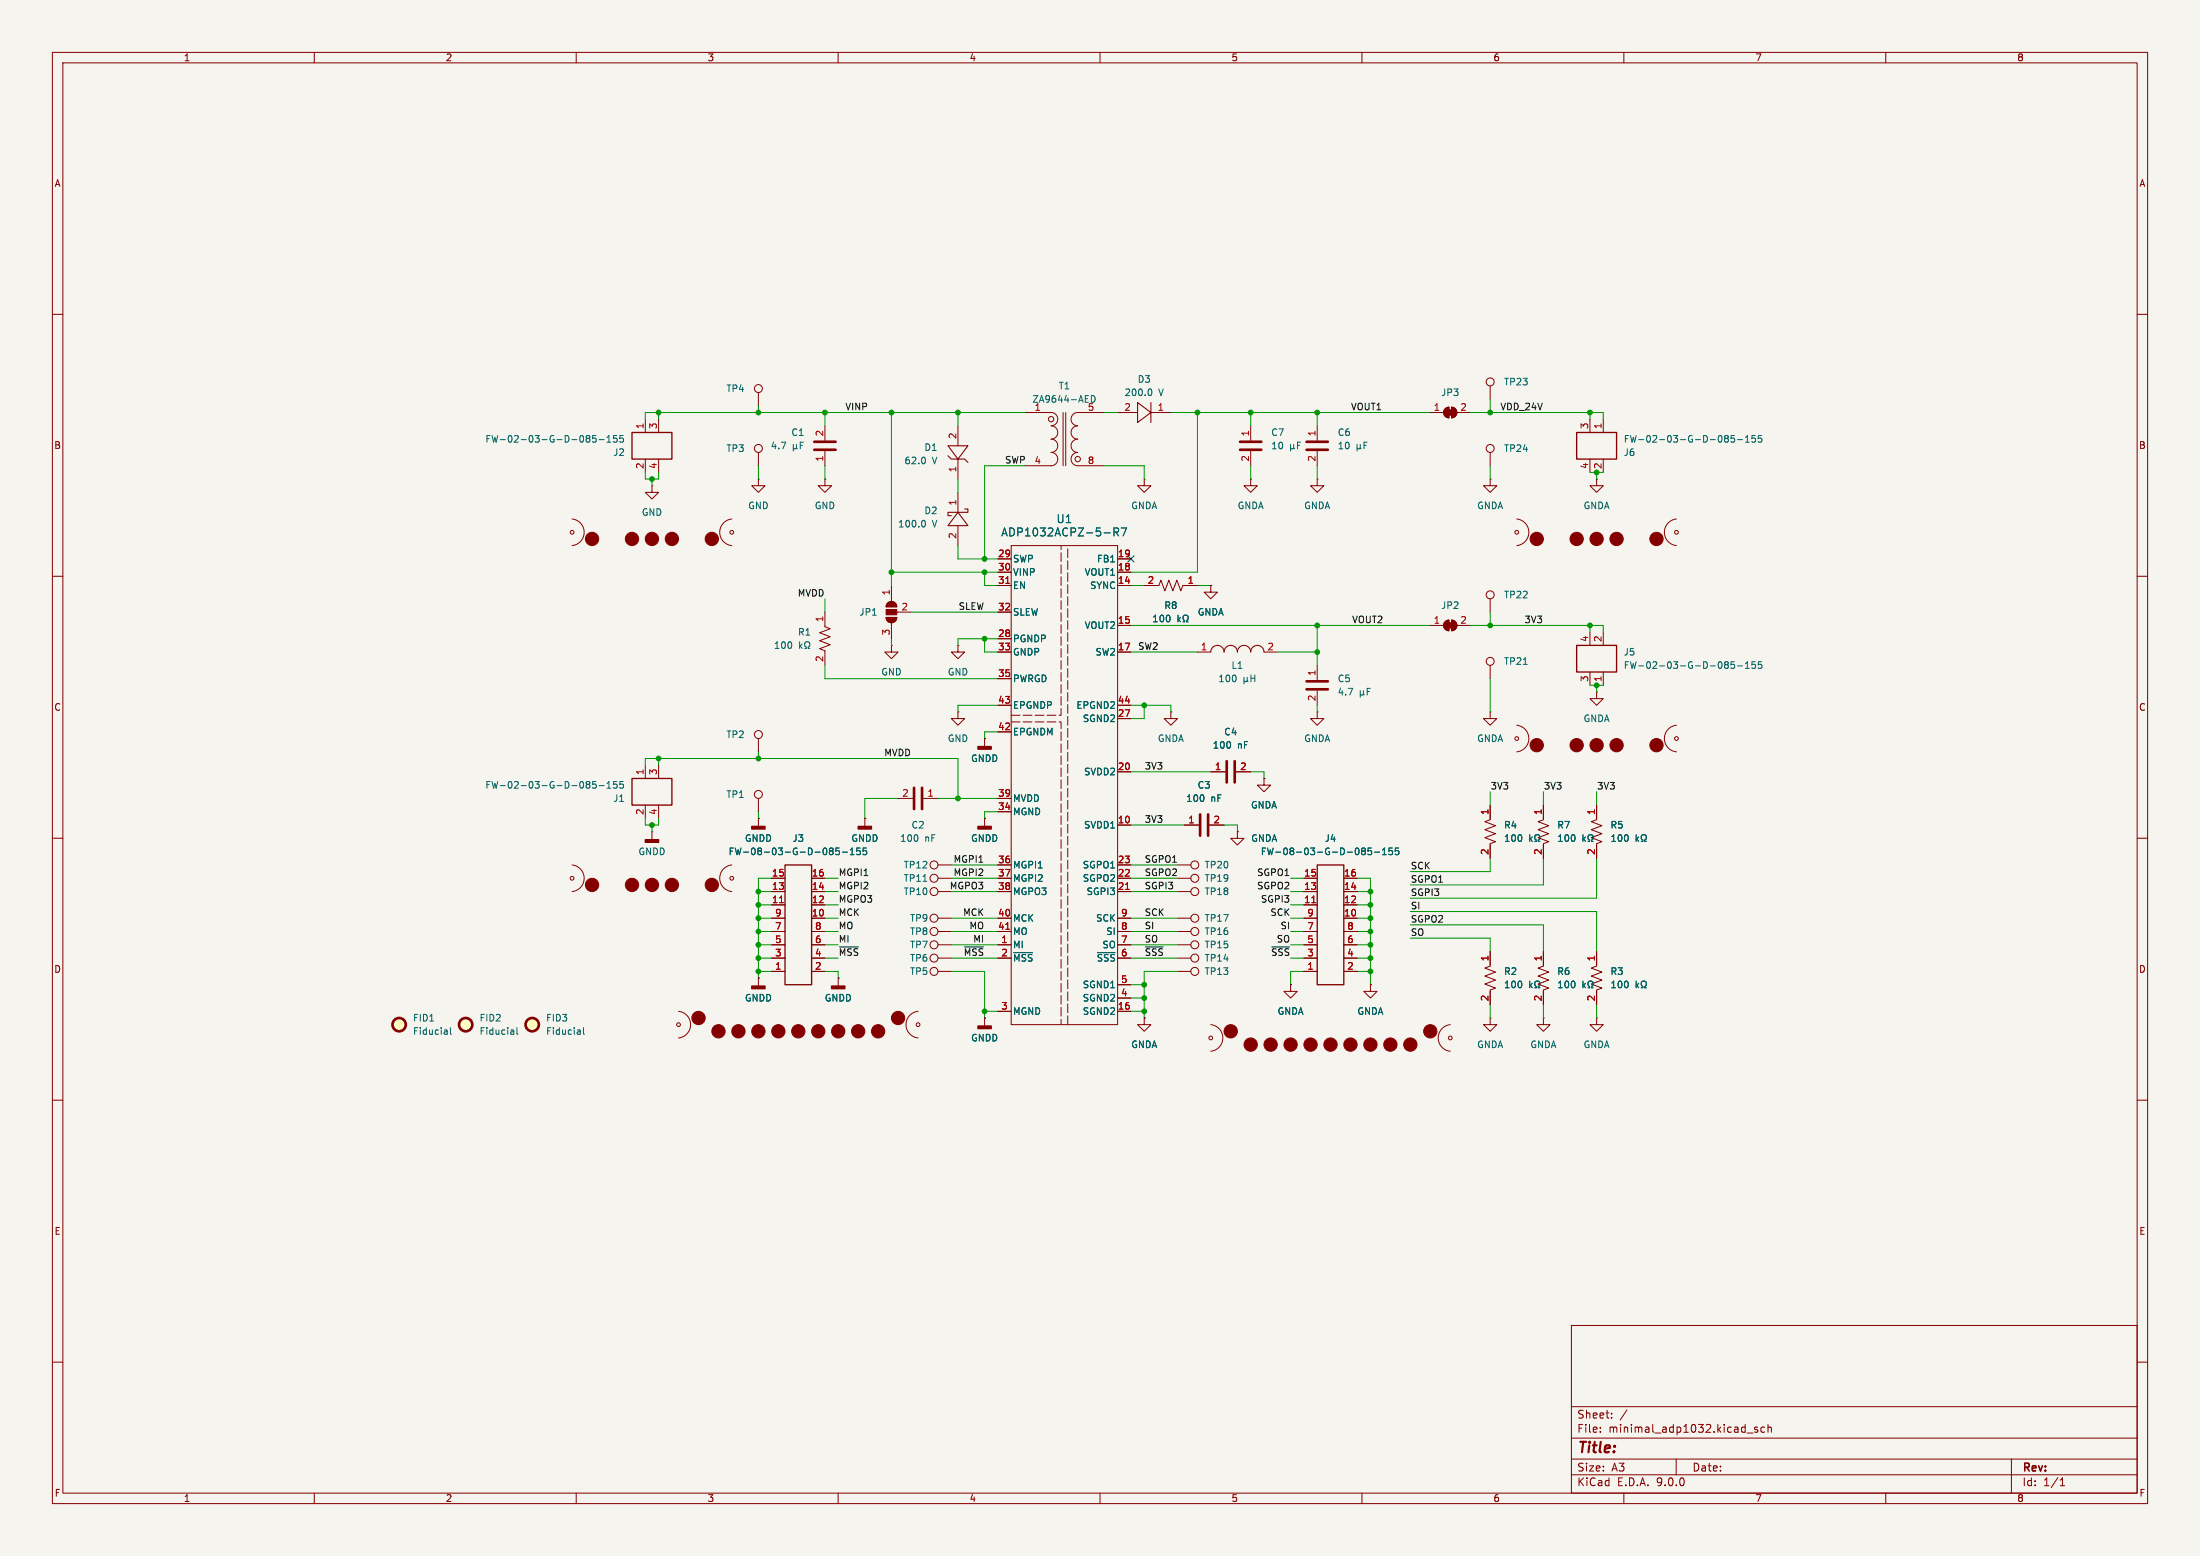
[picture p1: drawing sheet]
<svg xmlns="http://www.w3.org/2000/svg" width="420mm" height="297mm" viewBox="0 0 420 297" stroke-linecap="round" stroke-linejoin="round" font-family="sans-serif">
<path d="M0 0h420v297h-420z" fill="#f5f4ef" stroke="#f5f4ef" stroke-width=".19"/>
<g fill="none" stroke="#840000" stroke-width=".19">
<path d="M10 10h400v277h-400zM12 12h396v273h-396zM60 10v2M110 10v2M160 10v2M210 10v2M260 10v2M310 10v2M360 10v2M10 60h2M144.8 74.9v2.6M195.6 78.7h5.1a1.27 1.27 0 0 1 1.2 1.3 1.27 1.27 0 0 1-1.2 1.3 1.27 1.27 0 0 1 1.2 1.3 1.27 1.27 0 0 1-1.2 1.2 1.27 1.27 0 0 1 1.2 1.3 1.27 1.27 0 0 1-1.2 1.3 1.27 1.27 0 0 1 1.2 1.2 1.27 1.27 0 0 1-1.2 1.3h-5.1"/>
<path d="M202.9 78.7v10.2M203.5 78.7v10.2M210.8 78.7h-5.1a1.27 1.27 0 0 0-1.2 1.3 1.27 1.27 0 0 0 1.2 1.3 1.27 1.27 0 0 0-1.2 1.3 1.27 1.27 0 0 0 1.2 1.2 1.27 1.27 0 0 0-1.2 1.3 1.27 1.27 0 0 0 1.2 1.3 1.27 1.27 0 0 0-1.2 1.2 1.27 1.27 0 0 0 1.2 1.3h5.1M213.4 78.7h3.8M219.7 78.7h3.8M273 78.7h2.6M275.9 78l.7-.3v2.1a1.02 1.02 0 0 1-.9-.7 1.02 1.02 0 0 1 .2-1.1zM277.1 77.7a1.02 1.02 0 0 1 1 1 1.02 1.02 0 0 1-1 1.1zM278.1 78.7h2.6M284.5 73.7v2.5M408 60h2M109.2 99.1a2.55 2.55 0 0 1 2.3 2.5 2.55 2.55 0 0 1-2.3 2.5"/>
<path d="M123.2 80v2.6M123.2 87.6v2.6M124.5 92.7v1.3h1.2l-1.2 1.3-1.3-1.3h1.3M124.5 92.7h.1M125.7 80v2.6M125.7 87.6v2.6M139.7 99.1a2.55 2.55 0 0 0-2.3 2.5 2.55 2.55 0 0 0 2.3 2.5M144.8 91.4v1.3h1.2l-1.2 1.3-1.3-1.3h1.3M144.8 91.4h.1M144.8 86.4v2.5M157.5 91.4v1.3h1.2l-1.2 1.3-1.3-1.3h1.3M157.5 91.4h.1"/>
<path d="M157.5 81.3v2.8M157.5 86.1v2.8M182.9 81.3v3.8M182.9 87.6v3.8M182.9 94v3.8M218.4 91.4v1.3h1.3l-1.3 1.3-1.2-1.3h1.2M218.4 91.4h.1M238.8 91.4v1.3h1.2l-1.2 1.3-1.3-1.3h1.3M238.8 91.4h.1M238.8 81.3v2.8M238.8 86.1v2.8M251.5 91.4v1.3h1.2l-1.2 1.3-1.3-1.3h1.3"/>
<path d="M251.5 91.4h.1M251.5 81.3v2.8M251.5 86.1v2.8M284.5 91.4v1.3h1.2l-1.2 1.3-1.3-1.3h1.3M284.5 91.4h.1M284.5 86.4v2.5M289.6 99.1a2.55 2.55 0 0 1 2.3 2.5 2.55 2.55 0 0 1-2.3 2.5M303.5 80v2.6M303.5 87.6v2.6M304.8 91.4v1.3h1.3l-1.3 1.3-1.3-1.3h1.3M304.8 91.4h.1M306.1 80v2.6"/>
<path d="M306.1 87.6v2.6M320 99.1a2.55 2.55 0 0 0-2.3 2.5 2.55 2.55 0 0 0 2.3 2.5M10 110h2M157.5 116.8v2.8l1 .4-2 .8 2 .7-2 .8 2 .8-2 .7 1 .4v2.8M169.2 117.9h2a1.02 1.02 0 0 1-1 1 1.02 1.02 0 0 1-1-1zM169.5 115.1a1.02 1.02 0 0 1 1.1-.2 1.02 1.02 0 0 1 .6 .9h-2zM170.2 111.8v3M170.2 118.9v3M171.2 116.8h2.8M182.9 100.3v3.8M190.5 116.8h2.5M190.5 106.7h2.5"/>
<path d="M190.5 109.2h2.5M190.5 111.8h2.5M193 104.1h20.4v91.5h-20.4zM213.4 106.7h2.5M213.4 109.2h2.5M213.4 111.8h2.5M213.4 119.4h2.5M218.4 111.8h2.8l.4-1.1 .8 2.1 .7-2.1 .8 2.1 .8-2.1 .7 2.1 .4-1h2.8M231.1 111.8v1.2h1.3l-1.3 1.3-1.2-1.3h1.2M231.1 111.8h.1M273 119.4h2.6M275.9 118.7l.7-.3v2a1.02 1.02 0 0 1-.9-.6 1.02 1.02 0 0 1 .2-1.1z"/>
<path d="M277.1 118.4a1.02 1.02 0 0 1 1 1 1.02 1.02 0 0 1-1 1zM278.1 119.4h2.6M284.5 114.3v2.5M408 110h2M170.2 123.2v1.3h1.2l-1.2 1.2-1.3-1.2h1.3M170.2 123.2h.1M182.9 135.9v1.3h1.2l-1.2 1.2-1.3-1.2h1.3M182.9 135.9h.1M182.9 123.2v1.3h1.2l-1.2 1.2-1.3-1.2h1.3M182.9 123.2h.1M190.5 124.5h2.5M190.5 121.9h2.5"/>
<path d="M190.5 129.5h2.5M190.5 134.6h2.5M190.5 139.7h2.5M213.4 124.5h2.5M213.4 134.6h2.5M213.4 137.2h2.5M223.5 135.9v1.3h1.3l-1.3 1.2-1.3-1.2h1.3M223.5 135.9h.1M228.6 124.5h2.5M241.3 124.5h2.5M251.5 135.9v1.3h1.2l-1.2 1.2-1.3-1.2h1.3M251.5 135.9h.1"/>
<path d="M251.5 127v2.8M251.5 131.8v2.8M284.5 135.9v1.3h1.2l-1.2 1.2-1.3-1.2h1.3M284.5 135.9h.1M284.5 127v2.5M289.6 138.4a2.55 2.55 0 0 1 2.3 2.6 2.55 2.55 0 0 1-2.3 2.5M303.5 120.7v2.5M303.5 128.3v2.5M304.8 132.1v1.3h1.3l-1.3 1.2-1.3-1.2h1.3M304.8 132.1h.1M306.1 120.7v2.5M306.1 128.3v2.5"/>
<path d="M320 138.4a2.55 2.55 0 0 0-2.3 2.6 2.55 2.55 0 0 0 2.3 2.5M10 160h2M123.2 146.1v2.5M123.2 153.7v2.5M124.5 158.8h.1M124.5 158.8v1.5M125.7 146.1v2.5M125.7 153.7v2.5M144.8 156.2h.1M144.8 141v2.5M144.8 152.4v2.5M144.8 156.2v1.5"/>
<path d="M165.1 156.2h.1M165.1 156.2v1.5M171.4 152.4h2.8M176.3 152.4h2.8M188 141h.1M188 156.2h.1M188 141v1.5M188 156.2v1.5M190.5 152.4h2.5M190.5 154.9h2.5M213.4 157.5h2.5M213.4 147.3h2.5"/>
<path d="M226.1 157.5h2.8M230.9 157.5h2.8M231.1 147.3h2.8M236 147.3h2.8M236.2 158.8v1.2h1.3l-1.3 1.3-1.3-1.3h1.3M236.2 158.8h.1M241.3 148.6v1.3h1.3l-1.3 1.2-1.3-1.2h1.3M241.3 148.6h.1M284.5 153.7v2.8l-1 .3 2 .8-2 .8 2 .7-2 .8 2 .8-1 .3v2.8M294.6 153.7v2.8l-1 .3 2.1 .8-2.1 .8 2.1 .7-2.1 .8 2.1 .8-1.1 .3v2.8M304.8 153.7v2.8l-1 .3 2 .8-2 .8 2 .7-2 .8 2 .8-1 .3v2.8M408 160h2"/>
<path d="M109.2 165.1a2.55 2.55 0 0 1 2.3 2.5 2.55 2.55 0 0 1-2.3 2.6M139.7 165.1a2.55 2.55 0 0 0-2.3 2.5 2.55 2.55 0 0 0 2.3 2.6M147.3 177.8h2.6M147.3 167.6h2.6M147.3 170.2h2.6M147.3 175.3h2.6M147.3 172.7h2.6M154.9 177.8h2.6M154.9 167.6h2.6M154.9 170.2h2.6M154.9 175.3h2.6M154.9 172.7h2.6"/>
<path d="M179.1 177.8h2.5M179.1 167.6h2.5M179.1 165.1h2.5M179.1 170.2h2.5M179.1 175.3h2.5M190.5 177.8h2.5M190.5 167.6h2.5M190.5 165.1h2.5M190.5 170.2h2.5M190.5 175.3h2.5M213.4 177.8h2.5M213.4 167.6h2.5"/>
<path d="M213.4 165.1h2.5M213.4 170.2h2.5M213.4 175.3h2.5M224.8 177.8h2.5M224.8 167.6h2.5M224.8 165.1h2.5M224.8 170.2h2.5M224.8 175.3h2.5M248.9 177.8h2.6M248.9 167.6h2.6M248.9 170.2h2.6M248.9 175.3h2.6"/>
<path d="M248.9 172.7h2.6M256.5 177.8h2.6M256.5 167.6h2.6M256.5 170.2h2.6M256.5 175.3h2.6M256.5 172.7h2.6M129.5 193a2.55 2.55 0 0 1 2.3 2.6 2.55 2.55 0 0 1-2.3 2.5M144.8 186.7h.1M144.8 186.7v1.5M147.3 185.4h2.6M147.3 182.9h2.6M147.3 180.3h2.6"/>
<path d="M154.9 185.4h2.6M154.9 182.9h2.6M154.9 180.3h2.6M160 186.7h.1M160 186.7v1.5M175.3 193a2.55 2.55 0 0 0-2.3 2.6 2.55 2.55 0 0 0 2.3 2.5M179.1 185.4h2.5M179.1 182.9h2.5M179.1 180.3h2.5M188 194.3h.1M188 194.3v1.5M190.5 182.9h2.5"/>
<path d="M190.5 180.3h2.5M190.5 193h2.5M213.4 182.9h2.5M213.4 180.3h2.5M213.4 193h2.5M213.4 188h2.5M213.4 190.5h2.5M218.4 194.3v1.3h1.3l-1.3 1.3-1.2-1.3h1.2M218.4 194.3h.1M224.8 185.4h2.5M224.8 182.9h2.5M224.8 180.3h2.5"/>
<path d="M231.1 195.6a2.55 2.55 0 0 1 2.3 2.5 2.55 2.55 0 0 1-2.3 2.6M246.4 188v1.2h1.2l-1.2 1.3-1.3-1.3h1.3M246.4 188h.1M248.9 185.4h2.6M248.9 182.9h2.6M248.9 180.3h2.6M256.5 185.4h2.6M256.5 182.9h2.6M256.5 180.3h2.6M261.6 188v1.2h1.3l-1.3 1.3-1.3-1.3h1.3M261.6 188h.1M276.9 195.6a2.55 2.55 0 0 0-2.3 2.5 2.55 2.55 0 0 0 2.3 2.6"/>
<path d="M284.5 181.6v2.8l-1 .4 2 .7-2 .8 2 .8-2 .7 2 .8-1 .4v2.8M284.5 194.3v1.3h-1.3l1.3 1.3 1.2-1.3h-1.2M284.5 194.3h.1M294.6 194.3v1.3h-1.2l1.2 1.3 1.3-1.3h-1.3M294.6 194.3h.1M294.6 181.6v2.8l-1 .4 2.1 .7-2.1 .8 2.1 .8-2.1 .7 2.1 .8-1.1 .4v2.8M304.8 181.6v2.8l-1 .4 2 .7-2 .8 2 .8-2 .7 2 .8-1 .4v2.8M304.8 194.3v1.3h-1.3l1.3 1.3 1.3-1.3h-1.3M304.8 194.3h.1M10 210h2M408 210h2M300 253h108v32h-108z"/>
<path d="M10 260h2M300 278.5h108M300 274.5h108M300 268.5h108M305.5 273.2v.2M305.5 272.5v.1M307.7 270.5v.2M307.7 269.8v.1M310.6 269.1l-1.3 1.9M320 278.5v3M333.5 273.5h1.2M335.5 272.5l-.3-.1-.3 .2 .1 .2 .5 .2v.3h-.6"/>
<path d="M336.9 272.5l-.5-.1-.2 .3 .1 .6h.6M337.5 272.5l.2-.1 .4 .1 .1 .9M337.5 271.9v1.5M384 278.5v6.5M408 260h2M60 285v2M110 285v2M160 285v2M210 285v2M260 285v2M300 281.5h108M310 285v2"/>
<path d="M360 285v2M393.3 283.6h.9M393.3 282.5l.4-.4v1.5"/>
<circle cx="144.8" cy="74.2" r=".76"/>
<circle cx="284.5" cy="72.9" r=".76"/>
<circle cx="144.8" cy="85.6" r=".76"/>
<circle cx="200.7" cy="80" r=".51"/>
<circle cx="205.7" cy="87.6" r=".51"/>
<circle cx="284.5" cy="85.6" r=".76"/>
<circle cx="109.2" cy="101.6" r=".36"/>
<circle cx="139.7" cy="101.6" r=".36"/>
<circle cx="284.5" cy="113.5" r=".76"/>
<circle cx="289.6" cy="101.6" r=".36"/>
<circle cx="320" cy="101.6" r=".36"/>
<circle cx="284.5" cy="126.2" r=".76"/>
<circle cx="144.8" cy="151.6" r=".76"/>
<circle cx="144.8" cy="140.2" r=".76"/>
<circle cx="289.6" cy="141" r=".36"/>
<circle cx="320" cy="141" r=".36"/>
<circle cx="109.2" cy="167.6" r=".36"/>
<circle cx="139.7" cy="167.6" r=".36"/>
<circle cx="178.3" cy="167.6" r=".76"/>
<circle cx="178.3" cy="170.2" r=".76"/>
<circle cx="178.3" cy="175.3" r=".76"/>
<circle cx="178.3" cy="165.1" r=".76"/>
<circle cx="178.3" cy="177.8" r=".76"/>
<circle cx="228.1" cy="177.8" r=".76"/>
<circle cx="228.1" cy="175.3" r=".76"/>
<circle cx="228.1" cy="167.6" r=".76"/>
<circle cx="228.1" cy="165.1" r=".76"/>
<circle cx="228.1" cy="170.2" r=".76"/>
<circle cx="129.5" cy="195.6" r=".36"/>
<circle cx="175.3" cy="195.6" r=".36"/>
<circle cx="178.3" cy="180.3" r=".76"/>
<circle cx="178.3" cy="185.4" r=".76"/>
<circle cx="178.3" cy="182.9" r=".76"/>
<circle cx="228.1" cy="180.3" r=".76"/>
<circle cx="228.1" cy="185.4" r=".76"/>
<circle cx="228.1" cy="182.9" r=".76"/>
<circle cx="231.1" cy="198.1" r=".36"/>
<circle cx="276.9" cy="198.1" r=".36"/>
</g>
<g fill="none" stroke="#006464" stroke-width=".19">
<path d="M208.8 76.7a.68 .68 0 0 0 .2-.8 .68 .68 0 0 0-.7-.4v1.3M219.5 74.2a.68 .68 0 0 1 .4 .7 .68 .68 0 0 1-.4 .6M112.1 83.7l-.2-.3 .2-.3h.3l.2 .3-.2 .3M112.1 83.7h.3M112.1 83.7l-.2 .2 .1 .4 .1 .1 .4-.1 .1-.1v-.3l-.2-.2M113.8 83.1h-.6l-.1 .6 .2-.1 .4 .1 .1 .2v.4l-.2 .1-.5-.1M114.4 83.9h.9M115.9 84.4h.7M115.9 83.5l.3-.4v1.3M117.8 83.1h-.6l-.1 .6 .2-.1 .4 .1 .1 .2v.4l-.2 .1-.5-.1M119 83.1h-.6l-.1 .6 .2-.1 .4 .1 .1 .2v.4l-.2 .1-.5-.1M151.4 84.8v1.3"/>
<path d="M151.4 85.5l.2 .2 .4-.2M152 85.5l.2 .2M152 84.8v.7M152.8 85h.4M153.4 84.4h-.6v1.3M176.2 99.3a.68 .68 0 0 1 .5 .7 .68 .68 0 0 1-.5 .6M176.5 87.4l.2 .3-.2 .7M246.4 85.5l.2 .2 .4-.2M246.4 84.8v1.3M247 85.5l.2 .2M247 84.8v.7M247.7 85h.4"/>
<path d="M248.3 84.4h-.6v1.3M259.1 85.5l.2 .2 .4-.2M259.1 84.8v1.3M259.7 85.5l.2 .2M259.7 84.8v.7M260.4 85h.4M261 84.4h-.6v1.3M329.5 83.7l-.3-.3 .3-.3h.2l.2 .3-.2 .3M329.5 83.7l-.3 .2 .1 .4 .2 .1 .3-.1 .1-.1v-.3l-.2-.2M329.5 83.7h.2M331.1 83.1h-.6l-.1 .6 .2-.1 .4 .1 .2 .2-.1 .4-.2 .1-.5-.1M331.7 83.9h1"/>
<path d="M333.2 84.4h.7M333.2 83.5l.4-.4v1.3M335.1 83.1h-.6l-.1 .6 .2-.1 .4 .1 .1 .2v.4l-.2 .1-.5-.1M336.3 83.1h-.6l-.1 .6 .2-.1 .4 .1 .2 .2-.1 .4-.2 .1-.5-.1M210.8 101.7h1.1M212.7 101.6l.7-.1 .1-.2v-.4l-.2-.1h-.6v1.5M213 101.6l.5 .7M214 100.8h1.1l-.7 1.5M224.9 117.4v1.3M225 118.2l.4 .5M225.4 117.8l-.5 .5M225.8 118.7h.4v-.3a.54 .54 0 0 1-.3-.7 .54 .54 0 0 1 .7-.2l.2 .6-.3 .3v.3h.3"/>
<path d="M152.7 122.5v1.3M152.8 123.3l.3 .5M153.1 122.9l-.4 .5M153.6 123.8h.3v-.3a.54 .54 0 0 1-.2-.7 .54 .54 0 0 1 .7-.2l.2 .6-.3 .3v.3h.3M237.5 129.3v1.2M237.5 129.9l.2 .2 .4-.2M238.1 129.9l.2 .2M238.1 129.3v.6M238.8 128.8v1.3M238.8 129.5h.7M239.5 128.8v1.3M259.7 131.8v1.3"/>
<path d="M259.7 132.5l.2 .2 .4-.2M260.3 132.5l.2 .2M260.3 131.8v.7M261 132h.4M261.6 131.4h-.6v1.3M290.8 126.8h.7M329.5 126.9l-.3-.3 .3-.3h.2l.2 .3-.2 .3M329.5 126.9l-.3 .2 .1 .4 .2 .1 .3-.1 .1-.2v-.2l-.2-.2M329.5 126.9h.2M331.1 126.3h-.6l-.1 .6 .2-.1 .4 .1 .2 .1-.1 .5-.2 .1-.5-.1M331.7 127.1h1M333.2 126.7l.4-.4v1.3"/>
<path d="M333.2 127.6h.7M335.1 126.3h-.6l-.1 .6 .2-.1 .4 .1 .1 .1v.5l-.2 .1-.5-.1M336.3 126.3h-.6l-.1 .6 .2-.1 .4 .1 .2 .1-.1 .5-.2 .1-.5-.1M112.1 149.7l-.2-.2 .2-.3h.3l.2 .2-.2 .3M112.1 149.7l-.2 .3 .1 .3 .1 .1h.4l.1-.2v-.2l-.2-.3M112.1 149.7h.3M113.8 149.2h-.6l-.1 .6 .2-.1h.4l.1 .2v.4l-.2 .1-.5-.1M114.4 150h.9M115.9 150.4h.7M115.9 149.5l.3-.3v1.2M117.8 149.2h-.6l-.1 .6 .2-.1h.4l.1 .2v.4l-.2 .1-.5-.1M119 149.2h-.6l-.1 .6 .2-.1h.4l.1 .2v.4l-.2 .1-.5-.1"/>
<path d="M292 159.3v1.3M292.5 159.8l-.5 .4M297.5 159.7l.4-.4v1.3M298.9 159.5l.1-.2a.68 .68 0 0 1 .5 .7 .68 .68 0 0 1-.5 .6l-.3-.5zM300.1 159.5l.2-.2a.68 .68 0 0 1 .4 .7 .68 .68 0 0 1-.4 .6l-.3-.5zM302.2 159.3v1.3M302.7 159.8l-.5 .4M307.7 159.7l.4-.4v1.3M309 159.5l.2-.2a.68 .68 0 0 1 .4 .7 .68 .68 0 0 1-.4 .6l-.3-.5zM310.2 159.5l.2-.2a.68 .68 0 0 1 .5 .7 .68 .68 0 0 1-.5 .6l-.3-.5zM312.3 159.3v1.3M312.8 159.8l-.5 .4"/>
<path d="M158.6 162.4l-.3-.2 .3-.3h.2l.3 .2-.3 .3M158.6 162.4l-.3 .3 .1 .3 .2 .1h.3l.2-.2v-.2l-.3-.3M158.6 162.4h.2M160.2 161.9h-.6l-.1 .6 .2-.1h.4l.2 .2-.1 .4-.2 .1-.5-.1M160.8 162.7h1M162.3 163.1h.7M162.3 162.2l.4-.3v1.2M164.2 161.9h-.6l-.1 .6 .2-.1h.4l.2 .2-.1 .4-.2 .1-.5-.1M165.4 161.9h-.6l-.1 .6 .2-.1h.4l.2 .2-.1 .4-.2 .1-.5-.1M176.2 168.2h.7M260.2 162.4l-.3-.2 .3-.3h.2l.3 .2-.3 .3M260.2 162.4h.2"/>
<path d="M260.2 162.4l-.3 .3 .1 .3 .2 .1h.3l.2-.2v-.2l-.3-.3M261.8 161.9h-.6l-.1 .6 .2-.1h.4l.2 .2-.1 .4-.2 .1-.5-.1M262.4 162.7h1M263.9 163.1h.7M263.9 162.2l.4-.3v1.2M265.8 161.9h-.6l-.1 .6 .2-.1h.4l.2 .2-.1 .4-.2 .1-.5-.1M267 161.9h-.6l-.1 .6 .2-.1h.4l.2 .2-.1 .4-.2 .1-.5-.1M292.2 160.1l.3 .5M293 160.6h.3v-.2a.54 .54 0 0 1-.3-.8 .54 .54 0 0 1 .8-.2l.2 .6-.3 .4v.2h.3M297.5 160.6h.8M302.3 160.1l.4 .5M303.2 160.6h.3v-.2a.54 .54 0 0 1-.3-.8 .54 .54 0 0 1 .7-.2l.2 .6-.3 .4v.2h.3"/>
<path d="M307.7 160.6h.7M312.5 160.1l.3 .5M313.3 160.6h.3v-.2a.54 .54 0 0 1-.3-.8 .54 .54 0 0 1 .8-.2l.2 .6-.3 .4v.2h.3M85.3 196.6l.1 .8M85.4 197.4h-.1M85.4 196.9h-.1M86 196.2v1l.2 .2M98 196.6l.1 .8M98.1 197.4h-.1M98.1 196.9h-.1M98.7 196.2v1l.2 .2M110.7 196.6l.1 .8"/>
<path d="M110.8 197.4h-.1M110.8 196.9h-.1M111.4 196.2v1l.2 .2M193.5 181.8h3.6M209.5 181.8h3.4M292 187.3v1.2M292.2 188.1l.3 .4M292.5 187.7l-.5 .5M293 188.5h.3v-.2a.54 .54 0 0 1-.3-.7 .54 .54 0 0 1 .8-.3l.2 .6-.3 .4v.2h.3M297.5 187.6l.4-.3v1.2M297.5 188.5h.8M298.9 187.4l.1-.1a.68 .68 0 0 1 .5 .6 .68 .68 0 0 1-.5 .6l-.3-.4z"/>
<path d="M300.1 187.4l.2-.1a.68 .68 0 0 1 .4 .6 .68 .68 0 0 1-.4 .6l-.3-.4zM302.2 187.3v1.2M302.3 188.1l.4 .4M302.7 187.7l-.5 .5M303.2 188.5h.3v-.2a.54 .54 0 0 1-.3-.7 .54 .54 0 0 1 .7-.3l.2 .6-.3 .4v.2h.3M307.7 187.6l.4-.3v1.2M307.7 188.5h.7M309 187.4l.2-.1a.68 .68 0 0 1 .4 .6 .68 .68 0 0 1-.4 .6l-.3-.4zM310.2 187.4l.2-.1a.68 .68 0 0 1 .5 .6 .68 .68 0 0 1-.5 .6l-.3-.4zM312.3 187.3v1.2M312.5 188.1l.3 .4M312.8 187.7l-.5 .5"/>
<path d="M313.3 188.5h.3v-.2a.54 .54 0 0 1-.3-.7 .54 .54 0 0 1 .8-.3l.2 .6-.3 .4v.2h.3"/>
</g>
<path d="M120.6 82.6h7.7v5h-7.7zM301 82.6h7.6v5h-7.6zM301 123.2h7.6v5.1h-7.6zM120.6 148.6h7.7v5.1h-7.7zM149.9 165.1h5v22.9h-5zM251.5 165.1h5v22.9h-5z" fill="none" stroke="#840000" stroke-width=".25"/>
<g fill="#840000" stroke="#840000" stroke-width=".25">
<path d="M163.8 157.7h2.6v.5h-2.6z"/>
<path d="M158.7 188.2h2.6v.5h-2.6z"/>
<path d="M143.5 188.2h2.5v.5h-2.5z"/>
<path d="M186.7 142.5h2.5v.5h-2.5z"/>
<path d="M186.7 157.7h2.5v.5h-2.5z"/>
<path d="M186.7 195.8h2.5v.5h-2.5z"/>
<path d="M143.5 157.7h2.5v.5h-2.5z"/>
<path d="M123.2 160.3h2.5v.5h-2.5z"/>
</g>
<g fill="none" stroke="#840000" stroke-width=".51">
<path d="M155.4 85.9h4.1M155.4 84.3h4.1M236.7 85.9h4.1M236.7 84.3h4.1M249.4 85.9h4.1M249.4 84.3h4.1M249.4 130h4.1M249.4 131.6h4.1M174.5 150.4v4M176 150.4v4M229.1 155.4v4.1M230.6 155.4v4.1"/>
<path d="M234.2 145.3v4.1M235.7 145.3v4.1"/>
<circle cx="76.2" cy="195.6" r="1.27"/>
<circle cx="88.9" cy="195.6" r="1.27"/>
<circle cx="101.6" cy="195.6" r="1.27"/>
</g>
<g fill="#840000" stroke="#840000" stroke-width=".19">
<path d="M169.5 115.1a1.02 1.02 0 0 1 1.1-.2 1.02 1.02 0 0 1 .6 .9h-2z"/>
<path d="M169.2 116.3h2v1h-2z"/>
<path d="M169.2 117.9h2a1.02 1.02 0 0 1-1 1 1.02 1.02 0 0 1-1-1z"/>
<path d="M276.4 78.2h1v1h-1z"/>
<path d="M275.9 78l.7-.3v2.1a1.02 1.02 0 0 1-.9-.7 1.02 1.02 0 0 1 .2-1.1z"/>
<path d="M277.1 77.7a1.02 1.02 0 0 1 1 1 1.02 1.02 0 0 1-1 1.1z"/>
<path d="M276.4 118.9h1v1h-1z"/>
<path d="M275.9 118.7l.7-.3v2a1.02 1.02 0 0 1-.9-.6 1.02 1.02 0 0 1 .2-1.1z"/>
<path d="M277.1 118.4a1.02 1.02 0 0 1 1 1 1.02 1.02 0 0 1-1 1z"/>
<circle cx="133.3" cy="194.3" r="1.27"/>
<circle cx="137.2" cy="196.8" r="1.27"/>
<circle cx="141" cy="196.8" r="1.27"/>
<circle cx="144.8" cy="196.8" r="1.27"/>
<circle cx="148.6" cy="196.8" r="1.27"/>
<circle cx="152.4" cy="196.8" r="1.27"/>
<circle cx="156.2" cy="196.8" r="1.27"/>
<circle cx="160" cy="196.8" r="1.27"/>
<circle cx="163.8" cy="196.8" r="1.27"/>
<circle cx="167.6" cy="196.8" r="1.27"/>
<circle cx="171.4" cy="194.3" r="1.27"/>
<circle cx="113" cy="102.9" r="1.27"/>
<circle cx="120.6" cy="102.9" r="1.27"/>
<circle cx="124.5" cy="102.9" r="1.27"/>
<circle cx="128.3" cy="102.9" r="1.27"/>
<circle cx="135.9" cy="102.9" r="1.27"/>
<circle cx="293.4" cy="142.2" r="1.27"/>
<circle cx="301" cy="142.2" r="1.27"/>
<circle cx="304.8" cy="142.2" r="1.27"/>
<circle cx="308.6" cy="142.2" r="1.27"/>
<circle cx="316.2" cy="142.2" r="1.27"/>
<circle cx="293.4" cy="102.9" r="1.27"/>
<circle cx="301" cy="102.9" r="1.27"/>
<circle cx="304.8" cy="102.9" r="1.27"/>
<circle cx="308.6" cy="102.9" r="1.27"/>
<circle cx="316.2" cy="102.9" r="1.27"/>
<circle cx="234.9" cy="196.8" r="1.27"/>
<circle cx="238.8" cy="199.4" r="1.27"/>
<circle cx="242.6" cy="199.4" r="1.27"/>
<circle cx="246.4" cy="199.4" r="1.27"/>
<circle cx="250.2" cy="199.4" r="1.27"/>
<circle cx="254" cy="199.4" r="1.27"/>
<circle cx="257.8" cy="199.4" r="1.27"/>
<circle cx="261.6" cy="199.4" r="1.27"/>
<circle cx="265.4" cy="199.4" r="1.27"/>
<circle cx="269.2" cy="199.4" r="1.27"/>
<circle cx="273.1" cy="196.8" r="1.27"/>
<circle cx="113" cy="168.9" r="1.27"/>
<circle cx="120.6" cy="168.9" r="1.27"/>
<circle cx="124.5" cy="168.9" r="1.27"/>
<circle cx="128.3" cy="168.9" r="1.27"/>
<circle cx="135.9" cy="168.9" r="1.27"/>
</g>
<path d="M192 111.3h.7M148.8 172.3h.8M192 177.4h.7M214.9 169.8h.7M250.4 172.3h.8" fill="none" stroke="#a90000" stroke-width=".19"/>
<path d="M219.7 76.8v1.9l-2.5-1.9v3.8l2.5-1.9v1.9M181 87l.6 .6h1.3l-1.9-2.5h3.8l-1.9 2.5h1.2l.7 .7M184.1 97.2h.7v.6h-1.9l1.9 2.5h-3.8l1.9-2.5h-1.9v.6h.6M231.1 124.5a1.27 1.27 0 0 1 1.3-1.3 1.27 1.27 0 0 1 1.3 1.3 1.27 1.27 0 0 1 1.2-1.3 1.27 1.27 0 0 1 1.3 1.3 1.27 1.27 0 0 1 1.3-1.3 1.27 1.27 0 0 1 1.3 1.3 1.27 1.27 0 0 1 1.2-1.3 1.27 1.27 0 0 1 1.3 1.3" fill="none" stroke="#840000" stroke-width=".2"/>
<path d="M193 136.5h9.6v-32.4M193 137.8h9.6v57.8M203.8 195.6v-91.5" fill="none" stroke="#840000" stroke-width=".19" stroke-dasharray="1.7 .6"/>
<g fill="#ffffc2" stroke="#ffffc2" stroke-width=".19">
<circle cx="101.6" cy="195.6" r="1.27"/>
<circle cx="76.2" cy="195.6" r="1.27"/>
<circle cx="88.9" cy="195.6" r="1.27"/>
</g>
<path d="M160.2 180.7h3.7M184.1 180.7h3.6M218.7 180.7h3.3M242.8 180.7h3.4" fill="none" stroke="#0f0f0f" stroke-width=".19"/>
<g fill="none" stroke="#009600" stroke-width=".19">
<path d="M125.7 78.7v1.3M144.8 77.5v1.2M157.5 78.7v2.6M170.2 78.7v33.1M182.9 78.7v2.6M195.6 78.7h-72.4v1.3M210.8 78.7h2.6M223.5 78.7h49.5M228.6 78.7v30.5h-12.7M238.8 78.7v2.6M251.5 78.7v2.6M280.7 78.7h25.4v1.3"/>
<path d="M284.5 76.2v2.5M303.5 78.7v1.3M123.2 90.2v1.2h2.5v-1.2M124.5 91.4v1.3M144.8 88.9v2.5M157.5 88.9v2.5M182.9 91.4v2.6M195.6 88.9h-7.6v17.8M210.8 88.9h7.6v2.5M238.8 88.9v2.5M251.5 88.9v2.5M284.5 88.9v2.5"/>
<path d="M303.5 90.2h1.3v1.2M157.5 114.3v2.5M170.2 109.2h20.3M174 116.8h16.5M182.9 104.1v2.6h7.6M188 109.2v2.6h2.5M215.9 119.4h57.1M215.9 111.8h2.5M228.6 111.8h2.5M251.5 119.4v7.6M280.7 119.4h25.4v1.3M284.5 116.8v2.6"/>
<path d="M303.5 119.4v1.3M157.5 127v2.5h33M170.2 121.9v1.3M188 121.9v2.6h2.5M190.5 121.9h-7.6v1.3M190.5 134.6h-7.6v1.3M190.5 139.7h-2.5v1.3M215.9 124.5h12.7M215.9 134.6h7.6v1.3M218.4 134.6v2.6h-2.5M243.8 124.5h7.7M251.5 134.6v1.3"/>
<path d="M284.5 129.5v6.4M303.5 130.8h2.6M304.8 130.8v1.3M123.2 156.2v1.3h2.5v-1.3M123.2 146.1v-1.3h59.7v7.6M124.5 157.5v1.3M125.7 144.8v1.3M144.8 143.5v1.3M144.8 154.9v1.3M171.4 152.4h-6.3v3.8M179.1 152.4h11.4M190.5 154.9h-2.5v1.3"/>
<path d="M215.9 147.3h15.2M215.9 157.5h10.2M233.7 157.5h2.5v1.3M238.8 147.3h2.5v1.3M284.5 151.1v2.6M294.6 151.1v2.6M304.8 151.1v2.6M144.8 175.3h2.5M144.8 177.8h2.5M144.8 170.2h2.5M144.8 172.7h2.5M147.3 167.6h-2.5v19.1"/>
<path d="M157.5 175.3h2.5M157.5 177.8h2.5M157.5 167.6h2.5M157.5 170.2h2.5M157.5 172.7h2.5M181.6 165.1h8.9M181.6 175.3h8.9M181.6 177.8h8.9M181.6 167.6h8.9M181.6 170.2h8.9M215.9 165.1h8.9M215.9 175.3h8.9"/>
<path d="M215.9 177.8h8.9M215.9 167.6h8.9M215.9 170.2h8.9M246.4 175.3h2.5M246.4 177.8h2.5M246.4 167.6h2.5M246.4 170.2h2.5M246.4 172.7h2.5M259.1 175.3h2.5M259.1 177.8h2.5M259.1 167.6h2.5v20.4M259.1 170.2h2.5"/>
<path d="M259.1 172.7h2.5M269.2 174h35.6v7.6M269.2 176.5h25.4v5.1M269.2 179.1h15.3v2.5M284.5 163.8v2.6h-15.3M294.6 163.8v5.1h-25.4M304.8 163.8v7.7h-35.6M144.8 180.3h2.5M144.8 185.4h2.5M144.8 182.9h2.5M157.5 180.3h2.5M157.5 185.4h2.5v1.3"/>
<path d="M157.5 182.9h2.5M181.6 180.3h8.9M181.6 185.4h6.4v8.9M181.6 182.9h8.9M188 193h2.5M215.9 180.3h8.9M215.9 190.5h2.5M215.9 193h2.5M215.9 182.9h8.9M215.9 188h2.5M224.8 185.4h-6.4v8.9M246.4 180.3h2.5"/>
<path d="M248.9 185.4h-2.5v2.6M259.1 180.3h2.5M259.1 185.4h2.5M259.1 182.9h2.5M284.5 191.8v2.5M294.6 191.8v2.5M304.8 191.8v2.5"/>
</g>
<path d="M215.3 106.1l1.2 1.2M216.5 106.1l-1.2 1.2" fill="none" stroke="#000084" stroke-width=".19"/>
<g fill="#009600" stroke="#009600" stroke-width=".19">
<circle cx="144.8" cy="177.8" r=".46"/>
<circle cx="144.8" cy="172.7" r=".46"/>
<circle cx="144.8" cy="175.3" r=".46"/>
<circle cx="125.7" cy="144.8" r=".46"/>
<circle cx="144.8" cy="144.8" r=".46"/>
<circle cx="144.8" cy="180.3" r=".46"/>
<circle cx="144.8" cy="170.2" r=".46"/>
<circle cx="144.8" cy="185.4" r=".46"/>
<circle cx="144.8" cy="182.9" r=".46"/>
<circle cx="124.5" cy="157.5" r=".46"/>
<circle cx="157.5" cy="78.7" r=".46"/>
<circle cx="144.8" cy="78.7" r=".46"/>
<circle cx="125.7" cy="78.7" r=".46"/>
<circle cx="124.5" cy="91.4" r=".46"/>
<circle cx="182.9" cy="152.4" r=".46"/>
<circle cx="170.2" cy="109.2" r=".46"/>
<circle cx="188" cy="121.9" r=".46"/>
<circle cx="188" cy="109.2" r=".46"/>
<circle cx="170.2" cy="78.7" r=".46"/>
<circle cx="182.9" cy="78.7" r=".46"/>
<circle cx="188" cy="106.7" r=".46"/>
<circle cx="188" cy="193" r=".46"/>
<circle cx="251.5" cy="124.5" r=".46"/>
<circle cx="251.5" cy="119.4" r=".46"/>
<circle cx="218.4" cy="134.6" r=".46"/>
<circle cx="251.5" cy="78.7" r=".46"/>
<circle cx="261.6" cy="185.4" r=".46"/>
<circle cx="261.6" cy="180.3" r=".46"/>
<circle cx="261.6" cy="182.9" r=".46"/>
<circle cx="261.6" cy="177.8" r=".46"/>
<circle cx="261.6" cy="172.7" r=".46"/>
<circle cx="261.6" cy="175.3" r=".46"/>
<circle cx="228.6" cy="78.7" r=".46"/>
<circle cx="238.8" cy="78.7" r=".46"/>
<circle cx="284.5" cy="78.7" r=".46"/>
<circle cx="284.5" cy="119.4" r=".46"/>
<circle cx="261.6" cy="170.2" r=".46"/>
<circle cx="303.5" cy="119.4" r=".46"/>
<circle cx="303.5" cy="78.7" r=".46"/>
<circle cx="304.8" cy="130.8" r=".46"/>
<circle cx="304.8" cy="90.2" r=".46"/>
<circle cx="218.4" cy="188" r=".46"/>
<circle cx="218.4" cy="193" r=".46"/>
<circle cx="218.4" cy="190.5" r=".46"/>
</g>
<text font-size="2.8" fill="#840000" x="301" y="277.9">Title:</text>
<g font-size="2.1" fill="#006464">
<text x="201.6" y="100.1">U1</text>
<text x="191" y="102.6">ADP1032ACPZ-5-R7</text>
</g>
<g font-size="2.1" fill="#840000">
<text x="301" y="273.7">File:</text>
<text x="301" y="271">Sheet:</text>
<text x="307.1" y="273.7">minimal_adp1032.kicad_sch</text>
<text x="301" y="281.1">Size:</text>
<text x="307.6" y="281.1">A3</text>
<text x="323" y="281.1">Date:</text>
<text x="386" y="281.3">Rev:</text>
<text x="301" y="283.9">KiCad</text>
<text x="308.7" y="283.9">E.D.A.</text>
<text x="316.3" y="283.9">9.0.0</text>
<text x="386" y="283.9">Id:</text>
<text x="390.1" y="283.9">1/1</text>
</g>
<g font-size="1.8" fill="#840000">
<text x="35" y="11.9">1</text>
<text x="85" y="11.9">2</text>
<text x="135" y="11.9">3</text>
<text x="185" y="11.9">4</text>
<text x="235" y="11.9">5</text>
<text x="285" y="11.9">6</text>
<text x="335" y="11.9">7</text>
<text x="385" y="11.9">8</text>
<text x="10.3" y="35.9">A</text>
<text x="408.3" y="35.9">A</text>
<text x="10.3" y="85.9">B</text>
<text x="408.2" y="85.9">B</text>
<text x="10.3" y="135.9">C</text>
<text x="408.2" y="135.9">C</text>
<text x="10.3" y="185.9">D</text>
<text x="408.2" y="185.9">D</text>
<text x="10.3" y="235.9">E</text>
<text x="408.3" y="235.9">E</text>
<text x="10.3" y="285.9">F</text>
<text x="35" y="286.9">1</text>
<text x="85" y="286.9">2</text>
<text x="135" y="286.9">3</text>
<text x="185" y="286.9">4</text>
<text x="235" y="286.9">5</text>
<text x="285" y="286.9">6</text>
<text x="335" y="286.9">7</text>
<text x="385" y="286.9">8</text>
<text x="408.3" y="285.9">F</text>
</g>
<g font-size="1.8" fill="#006464">
<text x="138.6" y="75">TP4</text>
<text x="197" y="77.1">ZA9644-AED</text>
<text x="202" y="74.5">T1</text>
<text x="214.6" y="75.8">200.0</text>
<text x="217.1" y="73.3">D3</text>
<text x="221.2" y="75.8">V</text>
<text x="275" y="75.8">JP3</text>
<text x="287" y="73.8">TP23</text>
<text x="151" y="83.4">C1</text>
<text x="197.4" y="78.5">1</text>
<text x="207.6" y="78.5">5</text>
<text x="242.6" y="83.4">C7</text>
<text x="255.3" y="83.4">C6</text>
<text x="92.6" y="84.7">FW-02-03-G-D-085-155</text>
<text x="117" y="87.2">J2</text>
<text x="138.6" y="86.5">TP3</text>
<text x="147" y="86">4.7</text>
<text x="172.6" y="88.8">62.0</text>
<text x="176.4" y="86.3">D1</text>
<text x="178" y="88.8">V</text>
<text x="242.6" y="86">10</text>
<text x="255.3" y="86">10</text>
<text x="287" y="86.5">TP24</text>
<text x="309.9" y="87.2">J6</text>
<text x="309.9" y="84.7">FW-02-03-G-D-085-155</text>
<text x="122.4" y="98.7">GND</text>
<text x="142.7" y="97.4">GND</text>
<text x="155.4" y="97.4">GND</text>
<text x="171.4" y="100.9">100.0</text>
<text x="176.4" y="98.3">D2</text>
<text x="178" y="100.9">V</text>
<text x="215.9" y="97.4">GNDA</text>
<text x="236.2" y="97.4">GNDA</text>
<text x="248.9" y="97.4">GNDA</text>
<text x="281.9" y="97.4">GNDA</text>
<text x="302.2" y="97.4">GNDA</text>
<text x="193.3" y="107.5">SWP</text>
<text x="209.3" y="107.5">FB1</text>
<text x="193.3" y="110.1">VINP</text>
<text x="193.3" y="112.6">EN</text>
<text x="207" y="110.1">VOUT1</text>
<text x="208" y="112.6">SYNC</text>
<text x="164" y="117.7">JP1</text>
<text x="193.3" y="117.7">SLEW</text>
<text x="219.9" y="119">100</text>
<text x="222.2" y="116.4">R8</text>
<text x="228.6" y="117.7">GNDA</text>
<text x="275" y="116.4">JP2</text>
<text x="287" y="114.4">TP22</text>
<text x="147.7" y="124.1">100</text>
<text x="152.2" y="121.5">R1</text>
<text x="193.3" y="122.8">PGNDP</text>
<text x="193.3" y="125.3">GNDP</text>
<text x="207" y="120.2">VOUT2</text>
<text x="209" y="125.3">SW2</text>
<text x="309.9" y="125.3">J5</text>
<text x="168.1" y="129.1">GND</text>
<text x="180.8" y="129.1">GND</text>
<text x="193.3" y="130.4">PWRGD</text>
<text x="232.5" y="130.4">100</text>
<text x="235" y="127.9">L1</text>
<text x="255.3" y="130.4">C5</text>
<text x="287" y="127.1">TP21</text>
<text x="309.9" y="127.9">FW-02-03-G-D-085-155</text>
<text x="193.3" y="135.5">EPGNDP</text>
<text x="205.4" y="135.5">EPGND2</text>
<text x="255.3" y="132.9">4.7</text>
<text x="138.6" y="141.1">TP2</text>
<text x="180.8" y="141.8">GND</text>
<text x="193.3" y="140.6">EPGNDM</text>
<text x="206.6" y="138">SGND2</text>
<text x="220.9" y="141.8">GNDA</text>
<text x="231.4" y="143.1">100</text>
<text x="233.6" y="140.6">C4</text>
<text x="236.2" y="143.1">nF</text>
<text x="248.9" y="141.8">GNDA</text>
<text x="281.9" y="141.8">GNDA</text>
<text x="302.2" y="138">GNDA</text>
<text x="185.3" y="145.6">GNDD</text>
<text x="206.9" y="148.2">SVDD2</text>
<text x="92.6" y="150.7">FW-02-03-G-D-085-155</text>
<text x="117" y="153.3">J1</text>
<text x="138.6" y="152.5">TP1</text>
<text x="193.3" y="153.3">MVDD</text>
<text x="193.3" y="155.8">MGND</text>
<text x="226.4" y="153.3">100</text>
<text x="228.5" y="150.7">C3</text>
<text x="231.2" y="153.3">nF</text>
<text x="238.7" y="154.5">GNDA</text>
<text x="142.1" y="160.9">GNDD</text>
<text x="151.2" y="160.9">J3</text>
<text x="162.4" y="160.9">GNDD</text>
<text x="171.7" y="160.9">100</text>
<text x="173.9" y="158.3">C2</text>
<text x="176.5" y="160.9">nF</text>
<text x="185.3" y="160.9">GNDD</text>
<text x="206.9" y="158.3">SVDD1</text>
<text x="238.8" y="160.9">GNDA</text>
<text x="252.8" y="160.9">J4</text>
<text x="287" y="158.3">R4</text>
<text x="287" y="160.9">100</text>
<text x="297.2" y="158.3">R7</text>
<text x="307.3" y="158.3">R5</text>
<text x="121.8" y="163.4">GNDD</text>
<text x="139" y="163.4">FW-08-03-G-D-085-155</text>
<text x="172.4" y="166">TP12</text>
<text x="193.3" y="166">MGPI1</text>
<text x="206.6" y="166">SGPO1</text>
<text x="229.9" y="166">TP20</text>
<text x="240.6" y="163.4">FW-08-03-G-D-085-155</text>
<text x="172.4" y="168.5">TP11</text>
<text x="172.4" y="171">TP10</text>
<text x="193.3" y="168.5">MGPI2</text>
<text x="193.3" y="171">MGPO3</text>
<text x="206.6" y="168.5">SGPO2</text>
<text x="207.3" y="171">SGPI3</text>
<text x="229.9" y="171">TP18</text>
<text x="229.9" y="168.5">TP19</text>
<text x="173.6" y="178.7">TP8</text>
<text x="173.6" y="176.1">TP9</text>
<text x="193.3" y="176.1">MCK</text>
<text x="193.3" y="178.7">MO</text>
<text x="209.2" y="176.1">SCK</text>
<text x="211.1" y="178.7">SI</text>
<text x="229.9" y="178.7">TP16</text>
<text x="229.9" y="176.1">TP17</text>
<text x="173.6" y="181.2">TP7</text>
<text x="173.6" y="183.7">TP6</text>
<text x="193.3" y="181.2">MI</text>
<text x="193.3" y="183.7">~{MSS}</text>
<text x="209.3" y="183.7">~{SSS}</text>
<text x="210.4" y="181.2">SO</text>
<text x="229.9" y="183.7">TP14</text>
<text x="229.9" y="181.2">TP15</text>
<text x="142.1" y="191.4">GNDD</text>
<text x="157.3" y="191.4">GNDD</text>
<text x="173.6" y="186.3">TP5</text>
<text x="206.6" y="188.8">SGND1</text>
<text x="206.6" y="191.4">SGND2</text>
<text x="229.9" y="186.3">TP13</text>
<text x="287" y="186.3">R2</text>
<text x="287" y="188.8">100</text>
<text x="297.2" y="186.3">R6</text>
<text x="307.3" y="186.3">R3</text>
<text x="78.7" y="195.2">FID1</text>
<text x="78.7" y="197.7">Fiducial</text>
<text x="91.4" y="195.2">FID2</text>
<text x="91.4" y="197.7">Fiducial</text>
<text x="104.1" y="195.2">FID3</text>
<text x="104.1" y="197.7">Fiducial</text>
<text x="193.3" y="193.9">MGND</text>
<text x="206.6" y="193.9">SGND2</text>
<text x="243.8" y="193.9">GNDA</text>
<text x="259" y="193.9">GNDA</text>
<text x="185.3" y="199">GNDD</text>
<text x="215.9" y="200.3">GNDA</text>
<text x="281.9" y="200.3">GNDA</text>
<text x="292.1" y="200.3">GNDA</text>
<text x="302.2" y="200.3">GNDA</text>
</g>
<g font-size="1.8" fill="#a90000">
<text x="122.9" y="82" transform="rotate(-90 122.9 82)">1</text>
<text x="125.5" y="82" transform="rotate(-90 125.5 82)">3</text>
<text x="157.2" y="83.4" transform="rotate(-90 157.2 83.4)">2</text>
<text x="182.6" y="83.9" transform="rotate(-90 182.6 83.9)">2</text>
<text x="214.6" y="78.5">2</text>
<text x="220.9" y="78.5">1</text>
<text x="238.5" y="83.4" transform="rotate(-90 238.5 83.4)">1</text>
<text x="251.2" y="83.4" transform="rotate(-90 251.2 83.4)">1</text>
<text x="273.6" y="78.5">1</text>
<text x="278.7" y="78.5">2</text>
<text x="303.3" y="82" transform="rotate(-90 303.3 82)">3</text>
<text x="305.8" y="82" transform="rotate(-90 305.8 82)">1</text>
<text x="122.9" y="89.6" transform="rotate(-90 122.9 89.6)">2</text>
<text x="125.5" y="89.6" transform="rotate(-90 125.5 89.6)">4</text>
<text x="157.2" y="88.2" transform="rotate(-90 157.2 88.2)">1</text>
<text x="197.4" y="88.6">4</text>
<text x="207.6" y="88.6">8</text>
<text x="238.5" y="88.2" transform="rotate(-90 238.5 88.2)">2</text>
<text x="251.2" y="88.2" transform="rotate(-90 251.2 88.2)">2</text>
<text x="303.3" y="89.6" transform="rotate(-90 303.3 89.6)">4</text>
<text x="182.6" y="90.2" transform="rotate(-90 182.6 90.2)">1</text>
<text x="182.6" y="96.6" transform="rotate(-90 182.6 96.6)">1</text>
<text x="182.6" y="102.9" transform="rotate(-90 182.6 102.9)">2</text>
<text x="190.5" y="106.4">29</text>
<text x="213.3" y="106.4">19</text>
<text x="169.9" y="113.7" transform="rotate(-90 169.9 113.7)">1</text>
<text x="190.5" y="109">30</text>
<text x="190.5" y="111.5">31</text>
<text x="213.3" y="109">18</text>
<text x="213.3" y="111.5">14</text>
<text x="219" y="111.5">2</text>
<text x="226.6" y="111.5">1</text>
<text x="157.2" y="118.8" transform="rotate(-90 157.2 118.8)">1</text>
<text x="172" y="116.6">2</text>
<text x="190.5" y="116.6">32</text>
<text x="213.3" y="119.1">15</text>
<text x="273.6" y="119.1">1</text>
<text x="278.7" y="119.1">2</text>
<text x="169.9" y="121.4" transform="rotate(-90 169.9 121.4)">3</text>
<text x="190.5" y="121.7">28</text>
<text x="190.5" y="124.2">33</text>
<text x="213.3" y="124.2">17</text>
<text x="229.2" y="124.2">1</text>
<text x="241.9" y="124.2">2</text>
<text x="303.3" y="122.6" transform="rotate(-90 303.3 122.6)">4</text>
<text x="305.8" y="122.6" transform="rotate(-90 305.8 122.6)">2</text>
<text x="157.2" y="126.4" transform="rotate(-90 157.2 126.4)">2</text>
<text x="190.5" y="129.3">35</text>
<text x="251.2" y="129.1" transform="rotate(-90 251.2 129.1)">1</text>
<text x="303.3" y="130.2" transform="rotate(-90 303.3 130.2)">3</text>
<text x="305.8" y="130.2" transform="rotate(-90 305.8 130.2)">1</text>
<text x="190.5" y="134.4">43</text>
<text x="213.3" y="134.4">44</text>
<text x="213.3" y="136.9">27</text>
<text x="251.2" y="133.9" transform="rotate(-90 251.2 133.9)">2</text>
<text x="190.5" y="139.4">42</text>
<text x="122.9" y="148" transform="rotate(-90 122.9 148)">1</text>
<text x="125.5" y="148" transform="rotate(-90 125.5 148)">3</text>
<text x="213.3" y="147.1">20</text>
<text x="231.8" y="147.1">1</text>
<text x="236.7" y="147.1">2</text>
<text x="122.9" y="155.6" transform="rotate(-90 122.9 155.6)">2</text>
<text x="125.5" y="155.6" transform="rotate(-90 125.5 155.6)">4</text>
<text x="172.1" y="152.1">2</text>
<text x="177" y="152.1">1</text>
<text x="190.5" y="152.1">39</text>
<text x="190.5" y="154.7">34</text>
<text x="284.2" y="155.6" transform="rotate(-90 284.2 155.6)">1</text>
<text x="294.4" y="155.6" transform="rotate(-90 294.4 155.6)">1</text>
<text x="304.5" y="155.6" transform="rotate(-90 304.5 155.6)">1</text>
<text x="213.3" y="157.2">10</text>
<text x="226.8" y="157.2">1</text>
<text x="231.6" y="157.2">2</text>
<text x="147.3" y="167.4">15</text>
<text x="154.9" y="167.4">16</text>
<text x="190.5" y="164.8">36</text>
<text x="190.5" y="167.4">37</text>
<text x="213.3" y="164.8">23</text>
<text x="213.3" y="167.4">22</text>
<text x="248.9" y="167.4">15</text>
<text x="256.5" y="167.4">16</text>
<text x="284.2" y="163.3" transform="rotate(-90 284.2 163.3)">2</text>
<text x="294.4" y="163.3" transform="rotate(-90 294.4 163.3)">2</text>
<text x="304.5" y="163.3" transform="rotate(-90 304.5 163.3)">2</text>
<text x="147.3" y="172.5">11</text>
<text x="147.3" y="169.9">13</text>
<text x="154.9" y="172.5">12</text>
<text x="154.9" y="169.9">14</text>
<text x="190.5" y="169.9">38</text>
<text x="213.3" y="169.9">21</text>
<text x="248.9" y="172.5">11</text>
<text x="248.9" y="169.9">13</text>
<text x="256.5" y="172.5">12</text>
<text x="256.5" y="169.9">14</text>
<text x="147.9" y="177.5">7</text>
<text x="147.9" y="175">9</text>
<text x="154.9" y="175">10</text>
<text x="155.5" y="177.5">8</text>
<text x="190.5" y="175">40</text>
<text x="190.5" y="177.5">41</text>
<text x="213.9" y="175">9</text>
<text x="213.9" y="177.5">8</text>
<text x="249.5" y="177.5">7</text>
<text x="249.5" y="175">9</text>
<text x="256.5" y="175">10</text>
<text x="257.1" y="177.5">8</text>
<text x="147.9" y="185.2">1</text>
<text x="147.9" y="182.6">3</text>
<text x="147.9" y="180.1">5</text>
<text x="155.5" y="185.2">2</text>
<text x="155.5" y="182.6">4</text>
<text x="155.5" y="180.1">6</text>
<text x="191.1" y="180.1">1</text>
<text x="191.1" y="182.6">2</text>
<text x="213.9" y="180.1">7</text>
<text x="213.9" y="182.6">6</text>
<text x="249.5" y="185.2">1</text>
<text x="249.5" y="180.1">5</text>
<text x="249.5" y="182.6">3</text>
<text x="257.1" y="185.2">2</text>
<text x="257.1" y="182.6">4</text>
<text x="257.1" y="180.1">6</text>
<text x="284.2" y="183.6" transform="rotate(-90 284.2 183.6)">1</text>
<text x="294.4" y="183.6" transform="rotate(-90 294.4 183.6)">1</text>
<text x="304.5" y="183.6" transform="rotate(-90 304.5 183.6)">1</text>
<text x="213.9" y="187.7">5</text>
<text x="213.9" y="190.2">4</text>
<text x="284.2" y="191.2" transform="rotate(-90 284.2 191.2)">2</text>
<text x="294.4" y="191.2" transform="rotate(-90 294.4 191.2)">2</text>
<text x="304.5" y="191.2" transform="rotate(-90 304.5 191.2)">2</text>
<text x="191.1" y="192.8">3</text>
<text x="213.3" y="192.8">16</text>
</g>
<g font-size="1.8" fill="#0f0f0f">
<text x="161.3" y="78.4">VINP</text>
<text x="257.8" y="78.4">VOUT1</text>
<text x="286.3" y="78.4">VDD_24V</text>
<text x="191.8" y="88.6">SWP</text>
<text x="152.2" y="114">MVDD</text>
<text x="182.9" y="116.5">SLEW</text>
<text x="258" y="119">VOUT2</text>
<text x="290.9" y="119">3V3</text>
<text x="217.2" y="124.1">SW2</text>
<text x="168.7" y="144.4">MVDD</text>
<text x="218.4" y="147">3V3</text>
<text x="284.5" y="150.8">3V3</text>
<text x="294.6" y="150.8">3V3</text>
<text x="304.8" y="150.8">3V3</text>
<text x="218.4" y="157.1">3V3</text>
<text x="160" y="167.3">MGPI1</text>
<text x="182" y="164.8">MGPI1</text>
<text x="182" y="167.3">MGPI2</text>
<text x="218.4" y="167.3">SGPO2</text>
<text x="218.4" y="164.8">SGPO1</text>
<text x="239.9" y="167.3">SGPO1</text>
<text x="269.2" y="166">SCK</text>
<text x="160" y="172.4">MGPO3</text>
<text x="160" y="169.8">MGPI2</text>
<text x="181.2" y="169.8">MGPO3</text>
<text x="218.4" y="169.8">SGPI3</text>
<text x="239.9" y="169.8">SGPO2</text>
<text x="240.6" y="172.4">SGPI3</text>
<text x="269.2" y="168.6">SGPO1</text>
<text x="269.2" y="171.1">SGPI3</text>
<text x="269.2" y="173.6">SI</text>
<text x="160" y="177.5">MO</text>
<text x="160" y="180">MI</text>
<text x="160" y="174.9">MCK</text>
<text x="183.8" y="174.9">MCK</text>
<text x="185" y="177.5">MO</text>
<text x="185.7" y="180">MI</text>
<text x="218.4" y="174.9">SCK</text>
<text x="218.4" y="177.5">SI</text>
<text x="218.4" y="180">SO</text>
<text x="242.4" y="174.9">SCK</text>
<text x="243.6" y="180">SO</text>
<text x="244.4" y="177.5">SI</text>
<text x="269.2" y="178.7">SO</text>
<text x="269.2" y="176.2">SGPO2</text>
<text x="160" y="182.5">~{MSS}</text>
<text x="183.9" y="182.5">~{MSS} 2</text>
<text x="218.4" y="182.5">~{SSS}</text>
</g>
<g font-size="1.8" fill="#009600">
<text x="305.8" y="89.6" transform="rotate(-90 305.8 89.6)">2</text>
<text x="242.5" y="182.5">~{SSS} 3</text>
</g>
</svg>
